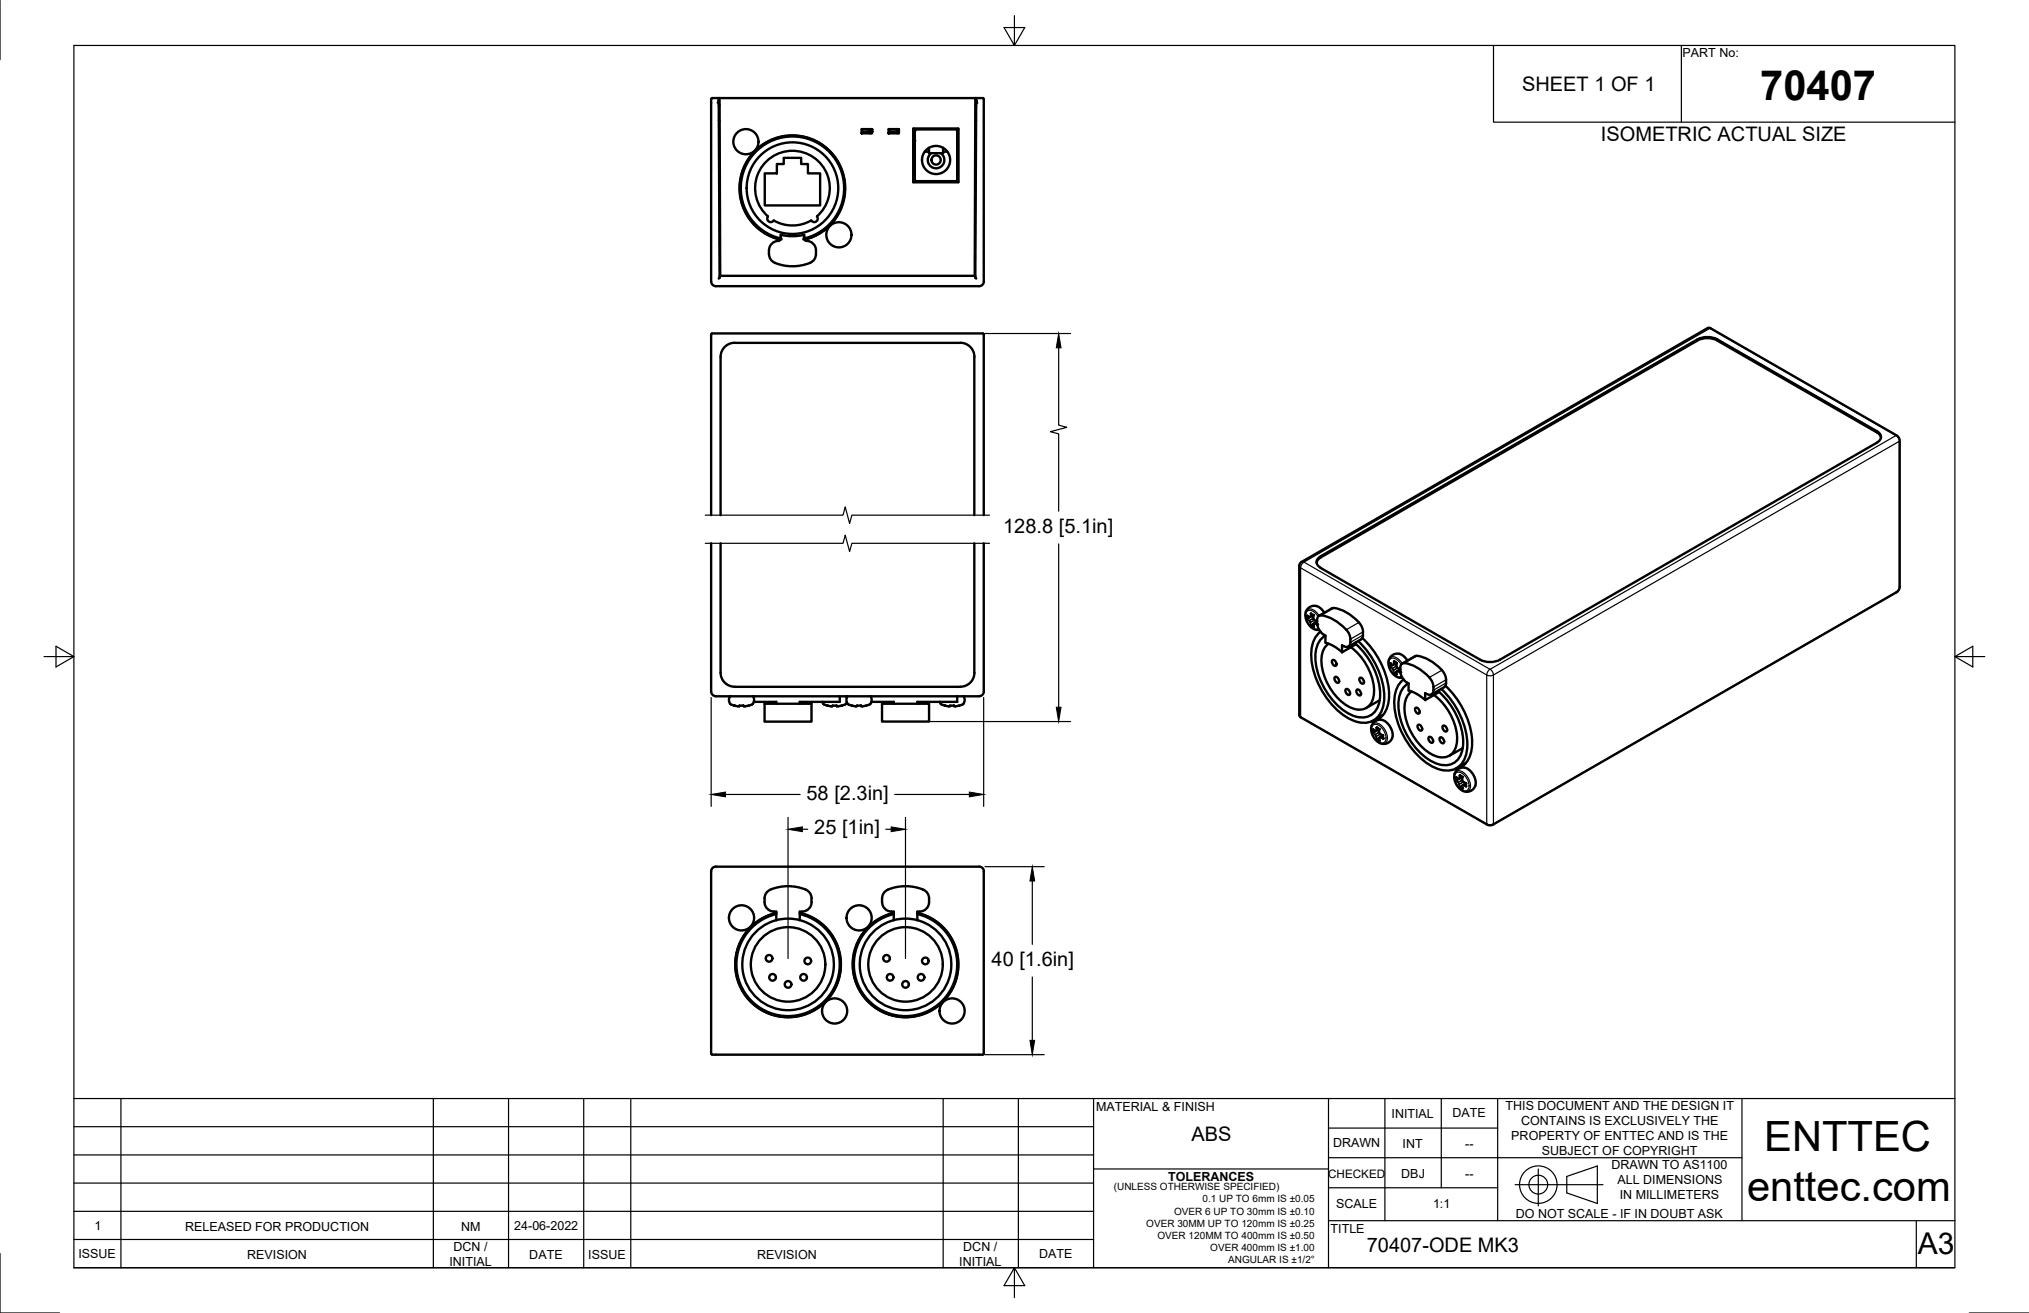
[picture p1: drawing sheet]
<svg xmlns="http://www.w3.org/2000/svg" width="432mm" height="279mm" viewBox="0 0 432 279" stroke-linecap="round" stroke-linejoin="round" font-family="sans-serif">
<!-- layer: Visible -->
<g fill="none" stroke="#000" stroke-width=".51">
<path d="M153 20.9l.1 38.2-.1 .2M153 21.3l-.3 .6M153 22.4h.1M153 25.7h.2M153.1 20.9h-1.5l-.3 .2v38.8a1.01 1.01 0 0 0 1 1h56.1M153.1 20.9h54.5l-.2 37.8M153.1 20.9l.2 37.8M162.8 36.9h2.5v-2h1.5v-1.3h3.7v1.3h1.4v2h2.6v6.8h-11.7zM183.4 27.5h2.2v.9h-2.2zM184.5 27.5h1.1M184.5 27.5h-1.1M184.8 27.5v.7h.3v-.7"/>
<path d="M184.9 28.1h-1.5M185.1 27.6h.3M185.1 28h.4M185.1 27.5v.1M185.2 27.5l.2 .1M185.2 27.5v.1M185.2 28v.4M185.5 27.6l-.1 .4h-.3M185.5 27.6v.4M185.5 27.6h.1M189.1 27.5h2.2v.9h-2.2zM189.1 27.5h2.2"/>
<path d="M189.1 28.2h.2M189.1 28.2v.2M189.3 27.5v.7M189.3 28.1h1.7M191 27.5v.7h.2v-.7M191.1 28.2v.2M191.2 28h.1M191.2 27.6h.1M194.4 27.4v11.3M194.4 38.8h9.6M194.4 27.4h9.5v11.3h-9.5zM194.4 27.5h9.5"/>
<path d="M194.4 33.5h.2M194.5 27.5v5.5l.2 .1M194.5 27.8h.1M194.6 27.6l-.1 2.4M194.6 28.7h.1M194.6 29.6h.1M194.6 33.5h.1M194.7 27.7v10.7M194.7 38.3l.2 .2M194.9 27.5l-.2 .2M196.8 32.3h.9M197.7 31.5v1.1"/>
<path d="M197.7 32.6h3M200.2 32.6a1.77 1.77 0 0 1 .3 2.6 1.77 1.77 0 0 1-2.6 0 1.77 1.77 0 0 1 .3-2.6M200.7 32.3h.9M200.7 31.5v.9M200.7 32.4v.2M203.5 27.5l.2 .2M203.7 27.7l-.1 10.8h-8.7M203.7 30.7h.2M203.9 27.4v11.3M204 27.4h-9.6M207.5 25.7h.2M207.6 20.9h1.6l.2 .2v38.8a.97 .97 0 0 1-1 1"/>
<path d="M207.6 22.4h.2M207.8 20.9v.4M208 21.9l-.2-.6-.2 37.8M153.1 58.7h54.5M153.2 59.1h.1M163.4 46a7.9 7.9 0 0 1-.5-11.5 7.9 7.9 0 0 1 11.5 0 7.9 7.9 0 0 1-.5 11.5M163.4 46a.74 .74 0 0 0 .2 1.1 .74 .74 0 0 0 1-.2 8 8 0 0 0 8.1 0 .75 .75 0 0 0 1 .2 .75 .75 0 0 0 .2-1.1M166.1 50.8v-.8a11.8 11.8 0 0 0 5.1 0v.8M166.1 50.3l.2 .6M166.1 50.7a11 11 0 0 1-6.5-16.9 11 11 0 0 1 18.1 0 11 11 0 0 1-6.6 16.9M166.2 50.8l-.3 .4a2.29 2.29 0 0 0-2.3 2.9 2.08 2.08 0 0 0 1.3 1.8M171.2 50.3l-.2 .6"/>
<path d="M171.2 50.8l.2 .4a2.27 2.27 0 0 1 2.3 2.9 2.25 2.25 0 0 1-2.1 2.1 10 10 0 0 1-6.7-.3M171.2 50.9a11.2 11.2 0 0 0 6.6-17.2 11.2 11.2 0 0 0-18.4 .1 11.2 11.2 0 0 0 6.7 17.2M171.2 51a11.3 11.3 0 0 0 6.7-17.3 11.3 11.3 0 0 0-18.6 0 11.3 11.3 0 0 0 6.8 17.3M207.6 59.1h.1M207.6 59.1l.2 .2M151.3 71.2v38.4M156.3 73l48.1-.1a2.99 2.99 0 0 1 3 3M156.3 72.9a2.99 2.99 0 0 0-2.9 3v33.7M207.3 75.9v33.7M209.4 71.2v38.4M209.4 71.2l-.3-.2h-57.5l-.2 .2M399.4 91.8l-33.9-19.6a4.7 4.7 0 0 0-4.3 0l-80.2 46.2"/>
<path d="M399.4 92l-33.9-19.5a4.7 4.7 0 0 0-4.3 0l-80.2 46.1M399.4 94.2l-80.2 46.2M399.4 91.8a1.29 1.29 0 0 1 .9 1.2 1.29 1.29 0 0 1-.9 1.2M399.4 92a1.57 1.57 0 0 1 .9 1.1M151.3 115.6v31.5a1.01 1.01 0 0 0 1 1l56.1 .1M153.4 115.6v27.6M207.3 115.6v27.6M209.4 115.6v31.5a1.01 1.01 0 0 1-1 1M277 119.6l-.4 .3-.1 .5v31.8l.1 .3 39.9 23 1 .1 86.3-49.7 .5-.9v-31.4l-.6-.9-39.8-22.9-.3-.1-86.6 49.9M281.1 118.4a1.29 1.29 0 0 0-.9 1.2 1.29 1.29 0 0 0 .9 1.2M281.1 118.6a1.57 1.57 0 0 0-.9 1.1M279 130.6h.1"/>
<path d="M279 130.6l.5 .3M279.5 132.8v.5M279.5 130.9h.1M279.5 130.9v.7l.2 .4M279.5 130.9l-.9 .5-.4-.4M279.7 131.9v.1M279.7 132l.6 .2M280.3 132.2l-.8 .6M280.3 132v.6M280.3 132.6l.4 1.4 .6 .8 .8 .5v1.4l1.5 .7 2 1.4M280.3 131.9a.82 .82 0 0 1 .9-1 8.9 8.9 0 0 1 6 4.3l.1 .4a1.97 1.97 0 0 1-.5 2.1l-.8-.2M280.3 132.7v.2"/>
<path d="M280.3 132.9h.1M280.9 134.5l.1-.1a6.9 6.9 0 0 0-1.8 6.8 17.2 17.2 0 0 0 7.9 11.7 5.1 5.1 0 0 0 5.9-.1 8 8 0 0 0 1.2-7.6 18.3 18.3 0 0 0-5.2-8.8M281 120.8l34 19.6M281.8 130.4l-1.2-1.2-1-.3-1.2 .5-.6 1.1 .1 1.2 .8 1.4 1 .8 1 .1M282.1 135.3a4.7 4.7 0 0 0-2.2 4.3 14.8 14.8 0 0 0 7.8 12.6 3.9 3.9 0 0 0 5.9-3.4 14.9 14.9 0 0 0-5-11.7M282.7 137a4.5 4.5 0 0 0-1.4 4.4 11.8 11.8 0 0 0 6.7 9.4 3.1 3.1 0 0 0 4.3-2.6 12 12 0 0 0-4.8-10.5M283.4 129.5l-2.7 1.5M283.4 129.5a4.9 4.9 0 0 1 3.8 1.2l2 1.7M288.6 136.7v.4M288.6 137.1l-3 1.7v-1.5l.4 .2M289.2 132.4l.5 .8 .4 1.3M289.9 135.8a17.5 17.5 0 0 1 5.7 12.9 4.7 4.7 0 0 1-3.7 4.8"/>
<path d="M290 134.5v.9l-.2 .5-2.8 1.7M153.4 143.1a2.99 2.99 0 0 0 2.9 3M155.4 148.1a1.22 1.22 0 0 0-.2 1.3 1.22 1.22 0 0 0 1.1 .7M156.3 150.2h.1M156.3 150.2l.7 .1M157 150.3h.1M158.2 150.2l-1.2 .1M158.2 150.2h.1M158.2 150.2l.4 .1M158.6 150.3h.1M159.3 150.1v.1M159.3 150.2l-.7 .1"/>
<path d="M160 149.9l-.7 .2M160.3 148.2l-.1-.1a1.28 1.28 0 0 1-.2 1.8M160.4 149.4h4.8v.4M162.7 149.8h10v3.8h-10zM175 149.4l.2 .3M175.2 149.7l.9 .4M176.1 150.2l.7 .1M176.1 150.2h.1M176.1 150.1v.1M176.9 150.3h.1M178 150.2l-1.2 .1M178 150.2h.1"/>
<path d="M178 150.2l.4 .1M178.4 150.3h.1M178.7 148.2v1.2h-8.5v.4M179.1 150.1l.1 .1M179.1 150.2l-.7 .1M180 148.1l.2 .4M180.1 149.7l-.9 .4M180.2 149.4l-.1 .3M180.4 148.1a1.19 1.19 0 0 0-.2 1.4 1.19 1.19 0 0 0 1.1 .6M181.3 150.2l.8 .1 .3-.1h.8M181.3 150.2h.1M182 150.3h.1"/>
<path d="M183.2 150.2h.1M183.6 150.3h.1M185.2 148.1a1.24 1.24 0 0 1 .2 1.4 1.24 1.24 0 0 1-1.2 .7l-.8 .1-.2-.1M185.4 149.4h4.8v.4M187.7 149.8h10v3.7h-10zM200 149.3a1.14 1.14 0 0 0 1.1 .8M201.1 150.2l.7 .1M201.1 150.2h.1M201.8 150.3h.1M203 150.2l-1.2 .1M203 150.2h.1M203 150.2l.4 .1"/>
<path d="M203.4 150.3h.1M203.7 148.2v1.2h-8.5v.4M204.1 150.1l.1 .1M204.1 150.2l-.7 .1M205.1 148.1a1.24 1.24 0 0 1-.9 2M207.4 143.1a2.99 2.99 0 0 1-3 3l-48.1 .1M283.5 140.5a.71 .71 0 0 1 .8 .4 .71 .71 0 0 1-.1 .8l-.6-.4zM284.1 144.1a.71 .71 0 0 1 .7 .4 .71 .71 0 0 1-.1 .8l-.6-.4zM286.4 146.7a.71 .71 0 0 1 .8 .3 .71 .71 0 0 1-.1 .9l-.6-.4zM288.7 146.8a.71 .71 0 0 1 .8 .3 .71 .71 0 0 1-.1 .9l-.6-.4zM289.3 144.3a.71 .71 0 0 1 .8 .3 .71 .71 0 0 1-.1 .9l-.6-.4zM292.2 153.9l.5-.4 .8-.3 .9 .1 .9 .6 .8 1.2 .3 .9v.8l-.6 1-.7 .4-.8 .1-.8-.2-.7-.6-.7-1-.3-.8v-.9z"/>
<path d="M292.2 155.3l.4 .3M292.6 155.6h.1M293 154.8h.1M293 154.9l.5 .3M293.5 155.9l.2 .3M293.5 157.1l.1 .5M293.5 155.8h.1M293.5 157v.1M293.5 155.1h.1M293.5 155.2v.6M293.5 155.2l-.8 .4M293.6 149l-2.8 1.6"/>
<path d="M293.7 156.2h.1M293.7 156.2l.6 .3M293.9 152.6l-.8 .3M294.3 156.5v.6M294.3 156.5l-.8 .5M294.3 156.5h.1M294.3 157.1h.1M294.3 152.1l-2 1.2M296.7 140.7v.1M296.7 140.8l.5 .3M296.7 140.8h.1M297.2 141v.1"/>
<path d="M297.2 141.1v.7l.1 .3M297.2 141.1h.1M297.2 141.1l-.9 .4-.4-.3M297.2 143.5h.1M297.4 142.1v.1M297.4 142.2l.6 .2-.8 .6v.5M298 142.5v.6M298 142.1a3.3 3.3 0 0 0 1.4 3.1M298 143.1h.1M298 142.1a.85 .85 0 0 1 .9-1 9.2 9.2 0 0 1 5.3 3.1M298.4 141.2l2.7-1.6a4.9 4.9 0 0 1 3.8 1.3l2 1.7M298.7 144.6l-.1 .1"/>
<path d="M298.7 144.6a6.8 6.8 0 0 0-1.8 6.8 17.2 17.2 0 0 0 7.9 11.7 5.1 5.1 0 0 0 5.9-.2 8 8 0 0 0 1.2-7.6 18.3 18.3 0 0 0-5.2-8.7M299.4 145.2l.4 .3v1.4l1.5 .6 2 1.5M299.5 140.6l-1.2-1.3-1-.2-.6 .1-.6 .4-.6 1 .2 1.5 .7 1.2 .8 .7 1.2 .2M299.7 145.4a4.7 4.7 0 0 0-2.1 4.4 14.8 14.8 0 0 0 7.8 12.5 3.9 3.9 0 0 0 5.9-3.3 14.9 14.9 0 0 0-5-11.8M300.4 147.1a4.5 4.5 0 0 0-1.5 4.5 11.8 11.8 0 0 0 6.8 9.3 3.1 3.1 0 0 0 4.3-2.6 12 12 0 0 0-4.8-10.4M301.2 150.7a.71 .71 0 0 1 .8 .3 .71 .71 0 0 1-.1 .9l-.6-.5zM301.7 154.3a.71 .71 0 0 1 .8 .3 .71 .71 0 0 1-.1 .9l-.6-.4zM304.1 156.9a.71 .71 0 0 1 .8 .3 .71 .71 0 0 1-.2 .9l-.6-.5zM304.2 144.2l.7 1.2 .2 1.5M305.1 146.9a.86 .86 0 0 1-.5 .9 .86 .86 0 0 1-1-.1l-.3-.2v1.5M306.3 146.9v.4M306.3 147.3l-3 1.7"/>
<path d="M306.4 157a.71 .71 0 0 1 .8 .3 .71 .71 0 0 1-.1 .9l-.6-.5zM306.9 142.6l.7 1.2 .1 1.5M307 154.5a.71 .71 0 0 1 .8 .3 .71 .71 0 0 1-.1 .9l-.6-.5zM307.3 146.2l-2.7 1.6M307.6 145.9a17.5 17.5 0 0 1 5.7 13 4.7 4.7 0 0 1-3.7 4.8M307.7 145.3l-.1 .6-.3 .3M311.3 159.2l-2.9 1.6M315 140.4a4.7 4.7 0 0 0 4.2 0M310 163.9l.7-.5h1l1 .4 .6 .7 .5 .8 .2 1v.9l-.6 .8-.9 .5-.8-.1-.8-.4-.6-.6-.7-1.1-.1-.7 .1-.9zM310.7 165l.5 .3M310.7 165h.1M311.2 165.3a.86 .86 0 0 0 .2 1.1"/>
<path d="M311.2 165.3h.1M311.2 165.4l-.9 .4-.4-.3M311.4 166.4l.6 .3M311.5 162.8l-.8 .3M311.9 162.4l-1.9 1.1M312 166.7l-.8 .5v.6M312 166.7v.6M312 167.3h.1M312 166.7h.1M312 162.3l-.1 .1M165.2 195.8v-1.8a2.23 2.23 0 0 1-2.5-2.8 2.25 2.25 0 0 1 2.1-2.2 9.6 9.6 0 0 1 7.1 .5 2.78 2.78 0 0 1-.2 4.2l-.4 .2-1.1 .1v1.8M165.2 194.3a11.2 11.2 0 0 0-6.7 17.2 11.2 11.2 0 0 0 18.5 0 11.2 11.2 0 0 0-6.8-17.2"/>
<path d="M165.2 195.8l1.4-.3h1.5l2.1 .3M165.2 194.5a11 11 0 0 0-6.6 16.9 11 11 0 0 0 18.2 0 11 11 0 0 0-6.6-16.9M170.2 195.8a9.7 9.7 0 0 1 5.5 15 9.7 9.7 0 0 1-16 0 9.7 9.7 0 0 1 5.5-15M170.2 194.3a11.3 11.3 0 0 1 6.8 17.3 11.3 11.3 0 0 1-18.6 0 11.3 11.3 0 0 1 6.8-17.3M190.2 195.8l1.4-.3h1.5l2.1 .3M190.2 194.5a11 11 0 0 0-6.6 16.9 11 11 0 0 0 18.2 0 11 11 0 0 0-6.6-16.9M190.2 194.3a11.2 11.2 0 0 0-6.7 17.2 11.2 11.2 0 0 0 18.5 0 11.2 11.2 0 0 0-6.8-17.2M190.2 194.3a11.3 11.3 0 0 0-6.8 17.3 11.3 11.3 0 0 0 18.6 0 11.3 11.3 0 0 0-6.8-17.3M195.2 195.8a9.7 9.7 0 0 1 5.5 15 9.7 9.7 0 0 1-16 0 9.7 9.7 0 0 1 5.5-15M195.7 194h-.5v1.8M195.7 194a2.17 2.17 0 0 0 2-2.8 2.25 2.25 0 0 0-2-2.2 9.6 9.6 0 0 0-7.1 .5 2.62 2.62 0 0 0 .6 4.4l1 .1v1.8M208.4 184.4a.97 .97 0 0 1 1 1v38.8l-.3 .2h-57.7l-.1-39a1.01 1.01 0 0 1 1-1h56.1"/>
<circle cx="158.7" cy="30.2" r="2.68"/>
<circle cx="199.2" cy="34" r=".98"/>
<circle cx="199.2" cy="34" r="3"/>
<circle cx="168.6" cy="40" r="9.7"/>
<circle cx="178.5" cy="50" r="2.68"/>
<circle cx="157.8" cy="195.3" r="2.68"/>
<circle cx="182.8" cy="195.3" r="2.68"/>
<circle cx="163.7" cy="203.9" r=".71"/>
<circle cx="164.4" cy="208" r=".71"/>
<circle cx="167.7" cy="205.2" r="7.9"/>
<circle cx="167.7" cy="209.5" r=".71"/>
<circle cx="171" cy="208" r=".71"/>
<circle cx="171.9" cy="204.5" r=".71"/>
<circle cx="177.6" cy="215.1" r="2.68"/>
<circle cx="188.7" cy="203.9" r=".71"/>
<circle cx="189.4" cy="208" r=".71"/>
<circle cx="192.7" cy="205.2" r="7.9"/>
<circle cx="192.7" cy="209.5" r=".71"/>
<circle cx="196" cy="208" r=".71"/>
<circle cx="196.9" cy="204.5" r=".71"/>
<circle cx="202.6" cy="215.1" r="2.68"/>
</g>
<g fill="#000">
<circle cx="185.4" cy="28" r=".25"/>
<circle cx="185.5" cy="28" r=".25"/>
<circle cx="185.5" cy="27.6" r=".25"/>
<circle cx="194.6" cy="27.8" r=".25"/>
<circle cx="194.6" cy="27.6" r=".25"/>
<circle cx="194.6" cy="30" r=".25"/>
<circle cx="280.3" cy="132.9" r=".25"/>
<circle cx="293" cy="154.9" r=".25"/>
<circle cx="294.3" cy="157.1" r=".25"/>
<circle cx="296.7" cy="140.8" r=".25"/>
<circle cx="298" cy="143.1" r=".25"/>
<circle cx="310.7" cy="165" r=".25"/>
</g>
<!-- layer: Visible Narrow -->
<g fill="none" stroke="#000" stroke-width=".25">
<path d="M361.2 72.2v.3M363.4 69.8h.6M365.5 72.2v.3M399.4 91.8v.2M403.6 92.6h-.1a1.56 1.56 0 0 1 .7 1.3M404.3 93.8l-.1 .1M277 119.6h.5M277.5 119.6l86.4-49.7 39.6 22.8-86.4 49.7M277.5 119.6l39.6 22.8M277.5 119.6a1.57 1.57 0 0 0-.7 1.2M281 118.4v.2M276.5 120.4l.3 .4"/>
<path d="M276.8 120.8l39.6 22.8v31.8M276.8 120.8v31.8l39.6 22.8M277.9 130.2a1.11 1.11 0 0 1 1.9-.2l.9 1M278.2 131h.1M278.2 131.6h.1M278.2 131v.7M278.2 131.6v.2M278.2 131l.4 .3M278.2 131.7h.1M278.3 131h.1M278.3 131.7l.3 .3M278.3 131.7l.3 .4"/>
<path d="M278.6 131.3v.1M278.6 131.3l.1 .1M278.6 132.1l.2 .4M278.6 132v.1M278.6 132l.1 .1M278.7 132.1h-.1M278.7 131.4h.1M278.7 132.1l.2 .3M278.8 132.4l.1 .5M278.8 131.2h.1M278.8 131.2l-.2 .1M278.9 131.2l.6-.3-.8 .5"/>
<path d="M278.9 131.2l-.2 .1M278.9 132.4v.1M278.9 132.4l-.1 .1M278.9 132.5h-.1M278.9 131.2h.1M278.9 130.6h.1M278.9 132.9l.1 .2M278.9 133l.1 .1M278.9 130.6l-.1 .6M279 133.1l.5 .3M279 130.6l.5 .3M279 130.6h-.1"/>
<path d="M279 130.6l-.1 .6M279 130.6h.1M279.3 131h.1M279.3 131l-1.1 .7M279.4 131l.1 .1M279.5 131.6l-.9 .5M279.5 131.6l-.8 .5M279.5 131.6h.1M279.5 132.9l.1 .4M279.5 131.6l.2 .3M279.5 130.9l-.6 .3M279.5 132.8h.1"/>
<path d="M279.5 131.2l-.2-.1-1 .6M279.5 130.9l.1 .1M279.6 133.3l-.1 .1M279.6 131l-.1 .6M279.6 131h.1M279.6 133.3h.1M279.7 131.9l.5 .3M279.7 132.7l.6-.5-.8 .6M279.7 132l-.8 .4M279.7 131.9h.1M279.7 132.7h.1M279.7 132.7l-.2 .2"/>
<path d="M279.7 132.7l-.2 .1M279.7 132.7l.6 .2-.6-.2M279.7 132l-.8 .5M280.1 132.1v.2l-1.1 .6-.1-.4M280.1 128.9l1.1 .7 .6 .8M280.1 132.4h.1M280.1 132.4l-1.1 .6 .6 .3M280.1 132.1l.1 .3M280.3 132.2h.1M280.3 132.3l-.6 .4M280.3 132.9v.1M280.5 131.2l-.3-.4a1.54 1.54 0 0 0-2-.8 2.67 2.67 0 0 0 1.1 3.6 1.14 1.14 0 0 0 1.3 .1"/>
<path d="M280.7 133.9l-.6 .1M283.9 129.4l-2.7 1.5M289.2 132.5l-2.7 1.5M290 134.5l-2.6 1.5M290 135.1l-2.6 1.6M297.8 139.1l.7 .3 1 1.2M301.6 139.6l-2.7 1.5M403.6 125.9l-85.8 49.5v-31.8M403.7 125.9l-.1 .1M404.2 125l-.1 .5-.4 .4M404.3 124.9h-.1v-31l-86.4 49.7M276.5 152.1l.4 .5"/>
<path d="M291.9 154.5a1.05 1.05 0 0 1 1.8-.3 3.4 3.4 0 0 1 1.4 3.6l-.6 .5h-.4M292.1 154.4a1.38 1.38 0 0 1 2.1 .6 2.65 2.65 0 0 1 .6 2.8 1.38 1.38 0 0 1-2.2-.6 2.65 2.65 0 0 1-.5-2.8zM292.2 155.9v.1M292.2 155.3h.1M292.2 155.9h.1M292.2 155.3v.6M292.2 155.2l.4 .4M292.2 155.2v.1M292.3 155.3v.6M292.3 156l.3 .3M292.3 156l.3 .4M292.6 156.4l.3 .3"/>
<path d="M292.6 155.6h.1M292.7 156.3h-.1M292.7 156.3h.1M292.7 156.3l.2 .4M292.7 155.6h.1M292.8 155.4l-.2 .2M292.8 155.4l.1 .1M292.9 155.5l-.2 .1M292.9 156.7h.1M292.9 156.7l.1 .5M292.9 155.5h.1M292.9 157.2l.1 .1"/>
<path d="M293 154.9l-.2 .5M293 157.3l.6 .2M293 154.9l-.1 .6M293 157.2h.1M293 157.3l.6 .3M293 154.8l.5 .3M293 154.8h-.1M293 154.9h.1M293 154.8v.1M293.3 155.3l-1.1 .6M293.3 155.3h.1M293.4 155.3l.1 .1"/>
<path d="M293.5 155.8l-.8 .5M293.5 155.8h.1M293.5 155.8l.2 .4M293.5 157h.1M293.5 157l.1 .6M293.5 155.4l-.2-.1-1 .7M293.5 155.2l-.6 .3M293.5 155.1l.1 .1M293.5 155.2l-.8 .4M293.5 157.6h.1M293.6 155.2h.1M293.6 157.6h.1"/>
<path d="M293.6 157.5h.1M293.6 155.2l-.1 .6M293.7 157l.6 .2M293.7 156.2l.6 .2M293.7 156.2l-.8 .5M293.7 156.2h.1M293.7 156.9h.1M293.7 156.9v.1M293.7 156.9l-.2 .1M293.7 156.9l.6 .2M293.7 156.3l-.8 .4 .1 .5M294 156.4v.2l-1 .6"/>
<path d="M294.1 153.2a3.5 3.5 0 0 1 2.2 3.8M294.1 156.6l-1.1 .6M294.1 156.4l.1 .2M294.1 156.6h.1M294.3 156.4v.1l-.8 .6 .2-.1M294.3 156.4h.1M294.3 157.1v.1M294.3 157.1l-.1 .1M294.4 156.5v.7M295.6 140.4a1.11 1.11 0 0 1 1.9-.2l.9 1M295.8 141.2v.6M295.9 141.8v.1"/>
<path d="M295.9 141.2h.1M295.9 141.8h.1M295.9 141.2h-.1M295.9 141.2v.6M295.9 141.2l.4 .3M295.9 142l.4 .3M295.9 141.8l.4 .4M296.3 141.5h.1M296.3 142.3l.2 .3M296.3 142.2v.1M296.3 142.2l.1 .1M296.3 142.3h.1"/>
<path d="M296.4 142.2l.2 .4M296.5 142.6a.83 .83 0 0 0 .7 .9M296.5 141.4h.1M296.5 141.4l-.2 .1M296.6 141.4l-.2 .1M296.6 142.6h.1M296.6 142.6h-.1M296.6 142.6l.1 .5M296.6 140.8l.7 .4M296.7 143.1v.1M296.7 140.8l-.2 .6M296.7 143.1h-.1"/>
<path d="M296.7 140.8l-.1 .6M296.7 140.8h.1M296.7 143.2l.5 .3M296.7 143.2v.1M297 141.2l-1.1 .6M297 141.2h.1M297.1 141.2l.1 .1M297.2 141.8l-.9 .5M297.2 141.8h.1M297.2 143v.5M297.2 142.9h.1M297.2 142.9v.1"/>
<path d="M297.2 141.4l-.2-.1-1.1 .7M297.2 141.1l-.7 .3M297.2 141.1l-.9 .4M297.2 143.5v.1M297.2 143.5h.1M297.2 141.2v.6M297.2 141.1l.1 .1M297.3 143.5h-.1M297.4 142.1l-.9 .5M297.4 142.1h.1M297.4 142.9l-.2 .1M297.4 142.1l-.2-.4-.9 .5"/>
<path d="M297.4 142.9l.5 .2M297.4 142.1l.6 .3M297.4 142.8v.1M297.4 142.8l-.2 .2M297.4 142.8l.6 .3M297.4 142.2l-.9 .4M297.7 142.3v.2l-1 .6M297.8 142.6h.1M297.8 142.6l-1.1 .6M297.8 142.3v.2M298 143.1h-.1M298 143l-.1 .1"/>
<path d="M298 142.5l-.6 .4M298 142.4l-.8 .6M298 143h.1M298.2 141.4l-.3-.4a1.54 1.54 0 0 0-2-.8 2.67 2.67 0 0 0 1 3.6 1.13 1.13 0 0 0 1.4 .1M298.4 144.1l-.6 .1M306.9 142.6l-2.7 1.6M307.7 144.7l-2.6 1.5M307.7 145.3l-2.6 1.6M317.1 142.4a1.57 1.57 0 0 0-.7 1.2 1.56 1.56 0 0 0 1.4 0M317.1 142.4a1.57 1.57 0 0 1 .7 1.2M309.6 164.7a1.05 1.05 0 0 1 1.8-.3 3.4 3.4 0 0 1 1.4 3.6l-.6 .4h-.4M309.7 164.6a1.38 1.38 0 0 1 2.2 .6 2.65 2.65 0 0 1 .5 2.8 1.38 1.38 0 0 1-2.1-.6 2.65 2.65 0 0 1-.6-2.8z"/>
<path d="M309.8 165.5h.1M309.9 165.5v.6M309.9 165.4l.4 .3M309.9 166.2l.4 .3M309.9 165.4h.1M309.9 165.4v.1M309.9 166.1v.1M309.9 166.1h.1M309.9 165.5h.1M310 166.2h-.1M310.3 166.5l.2 .4M310.3 165.7v.1"/>
<path d="M310.3 165.7l.1 .1M310.3 166.5h.1M310.4 166.5h-.1M310.4 165.8h.1M310.4 166.5l.2 .3M310.5 166.9l.1 .5M310.5 165.6h.1M310.5 165.6l-.2 .1M310.5 165.6l.1 .1M310.5 165.7l.7-.3-.9 .4M310.5 166.9l.9-.5-.8 .5M310.6 166.9h.1"/>
<path d="M310.6 166.9h-.1M310.6 165.6v.1M310.6 166.9l.1 .5M310.6 165.6l-.2 .2M310.6 165l-.1 .6M310.6 165.1h.1M310.7 165.1l-.1 .5M310.7 167.4h.1M310.7 165.1l.6 .3M310.7 167.4v.1M310.7 167.5l.5 .3M310.7 167.4l.5 .3"/>
<path d="M311 165.5h.1M311 165.5l-1.1 .6M311.1 165.4l.1 .2M311.1 165.5h-.1M311.1 166l-.8 .5M311.2 167.3h.1M311.2 166h.1M311.2 166l-.9 .5M311.2 166l.2 .4M311.2 167.3l.1 .5M311.2 167.2h.1M311.2 167.2v.1"/>
<path d="M311.2 165.6l-.2-.1-1.1 .7M311.2 167.7h.1M311.2 165.4h.1M311.2 167.7l.1 .1M311.2 167.7v.1M311.3 165.4l-.1 .6M311.3 167.8h-.1M311.4 167.2l-.2 .1M311.4 166.4l.5 .2M311.4 166.4h.1M311.4 167.1h.1M311.4 167.1l.5 .3"/>
<path d="M311.4 167.1l-.2 .1M311.4 167.1l.6 .2M311.4 167.1l.6-.4-.8 .5M311.8 166.8h.1M311.7 166.6v.2l-1.1 .6M311.8 163.4a3.5 3.5 0 0 1 2.2 3.8M311.8 166.8l-1.1 .6M311.8 166.6v.2M311.9 166.6h.1M312 166.6v.1M312 167.3l-.1 .1M312 167.3h.1"/>
<path d="M312 166.7l-.1 .7M316.4 175.4h.1M316.4 175.4a1.53 1.53 0 0 0 1.4 0"/>
</g>
<g fill="#000" stroke="#000" stroke-width=".21">
<circle cx="278.2" cy="131" r=".11"/>
<circle cx="279.3" cy="131" r=".11"/>
<circle cx="279.5" cy="133.3" r=".11"/>
<circle cx="280.1" cy="132.4" r=".11"/>
<circle cx="292.2" cy="155.3" r=".11"/>
<circle cx="294.1" cy="156.6" r=".11"/>
<circle cx="297" cy="141.2" r=".11"/>
<circle cx="297.2" cy="143.5" r=".11"/>
<circle cx="297.8" cy="142.6" r=".11"/>
<circle cx="309.9" cy="165.5" r=".11"/>
<circle cx="311.8" cy="166.8" r=".11"/>
</g>
<!-- layer: Visible -->
<g fill="#000" stroke="#000" stroke-width=".21">
<circle cx="279.5" cy="133.3" r=".24"/>
<circle cx="292.2" cy="155.3" r=".24"/>
<circle cx="293.6" cy="157.6" r=".24"/>
<circle cx="295.9" cy="141.2" r=".24"/>
<circle cx="309.9" cy="165.5" r=".24"/>
<circle cx="311.2" cy="167.8" r=".24"/>
</g>
<!-- layer: Border -->
<path d="M0 0v12.7M15.7 9.7h400.3v260.1h-400.3zM215.9 3.3v6.4l-2.2-3.8h4.4l-2.2 3.8M9.4 139.7h6.3l-3.8-2.2v4.4l3.8-2.2M416 139.7l3.8 2.2v-4.4l-3.8 2.2h6.4M0 266.7v12.7h12.7M215.9 269.8l2.2 3.8h-4.4l2.2-3.8v6.3M419.1 279.4h12.7" fill="none" stroke="#000" stroke-width=".25"/>
<!-- layer: A3 ASME - Drawing Template (V1) v1_0 -->
<g fill="none" stroke="#000" stroke-width=".25">
<path d="M317.8 9.7v16.3h98.2M357.8 9.7v16.3M15.7 239.8h217M15.7 233.8h400.3M25.7 233.8v36M92.2 233.8v36M108.2 233.8v36M124.2 233.8v36M134.2 233.8v36M200.7 233.8v36M216.7 233.8v36M232.7 233.8v36"/>
<path d="M282.7 233.8v36M294.7 233.8v26M306.7 233.8v19M318.7 233.8v26M370.7 233.8v26M15.7 257.8h217M15.7 245.8h217M15.7 251.8h217M232.7 248.8h50M282.7 252.8h36M282.7 240.1h36M282.7 246.4h88"/>
<path d="M282.7 259.8h133.3M322.4 252.1h18.7M327.4 248.8v7.8M333.4 250.3l6.5-2.2v8l-6.5-2.2zM15.7 263.8h217M15.7 269.8h400.3"/>
<circle cx="327.4" cy="252.1" r="4"/>
<circle cx="327.4" cy="252.1" r="2"/>
</g>
<!-- layer: Titleblock -->
<path d="M407.8 259.8v10" fill="none" stroke="#000" stroke-width=".25"/>
<!-- layer: Dimensions -->
<g fill="none" stroke="#000" stroke-width=".25">
<path d="M209.6 71h18.2M225.3 74v16.5l1.7 .4-3.5 1 1.8 .4v16.5M225.3 115.7v34.8M151.3 148.4v23.2M197.7 153.5h30.1M209.3 148.4v23.2M154.4 169.1h15.9M167.7 173.9v30.1M170.8 176.5h1.1M188.5 176.5h1.2M190.4 169.1h15.9M192.7 173.9v30.1"/>
<path d="M209.6 184.4h12.6M219.7 187.5v13.5M219.7 207.9v13.5M209.6 224.4h12.6"/>
</g>
<path d="M225.3 71l.5 3h-1zM224.8 150.5h1l-.5 3zM151.3 169.1l3.1-.5v1zM167.7 176.5l3.1-.5v1zM189.7 176l3 .5-3 .5zM206.3 168.6l3 .5-3 .5zM219.7 184.4l.5 3.1h-1zM219.2 221.4h1l-.5 3z" fill="#000" stroke="#000" stroke-width=".21"/>
<!-- layer: Annotations -->
<path d="M150.1 115.6h29.3l.5-1.7 .9 3.5 .5-1.8h29.3M150.1 109.6h29.3l.5-1.7 .9 3.5 .5-1.8h29.3" fill="none" stroke="#000" stroke-width=".25"/>
<g font-size="8.9">
<text x="374.6" y="21.3">70407</text>
<text x="375.5" y="244.9">ENTTEC</text>
<text x="371.8" y="255.5">enttec.com</text>
</g>
<text font-size="6.4" x="408.2" y="266.9">A3</text>
<g font-size="4.3">
<text x="323.9" y="19.4">SHEET 1 OF 1</text>
<text x="340.7" y="30.1">ISOMETRIC ACTUAL SIZE</text>
<text x="213.5" y="113.3">128.8 [5.1in]</text>
<text x="171.6" y="170.2">58 [2.3in]</text>
<text x="173.3" y="177.6">25 [1in]</text>
<text x="211" y="205.5">40 [1.6in]</text>
<text x="253.6" y="242.9">ABS</text>
<text x="290.9" y="266.4">70407-ODE MK3</text>
</g>
<g font-size="2.7">
<text x="358.1" y="12.1">PART No:</text>
<text x="233.3" y="236.4">MATERIAL &amp; FINISH</text>
<text x="296.1" y="237.8">INITIAL</text>
<text x="309.1" y="237.7">DATE</text>
<text x="320.4" y="236.2">THIS DOCUMENT AND THE DESIGN IT</text>
<text x="323.7" y="239.4">CONTAINS IS EXCLUSIVELY THE</text>
<text x="283.7" y="244.2">DRAWN</text>
<text x="298.5" y="244.3">INT</text>
<text x="311.8" y="244.3">--</text>
<text x="321.6" y="242.6">PROPERTY OF ENTTEC AND IS THE</text>
<text x="328.1" y="245.8">SUBJECT OF COPYRIGHT</text>
<text x="248.6" y="251.3">TOLERANCES</text>
<text x="298.2" y="250.7">DBJ</text>
<text x="311.8" y="250.6">--</text>
<text x="342.9" y="248.7">DRAWN TO AS1100</text>
<text x="344.2" y="251.9">ALL DIMENSIONS</text>
<text x="284.4" y="257">SCALE</text>
<text x="305" y="257">1:1</text>
<text x="344.7" y="255.1">IN MILLIMETERS</text>
<text x="20.1" y="261.8">1</text>
<text x="39.4" y="261.9">RELEASED FOR PRODUCTION</text>
<text x="98.2" y="261.9">NM</text>
<text x="109.5" y="261.8">24-06-2022</text>
<text x="283.2" y="262.3">TITLE</text>
<text x="322.6" y="259.1">DO NOT SCALE - IF IN DOUBT ASK</text>
<text x="16.7" y="267.8">ISSUE</text>
<text x="52.6" y="267.8">REVISION</text>
<text x="95.7" y="269.3">INITIAL</text>
<text x="96.5" y="266.2">DCN /</text>
<text x="112.6" y="267.8">DATE</text>
<text x="125.2" y="267.9">ISSUE</text>
<text x="161.1" y="267.8">REVISION</text>
<text x="204.1" y="269.3">INITIAL</text>
<text x="205" y="266.1">DCN /</text>
<text x="221.1" y="267.8">DATE</text>
</g>
<text font-size="2.5" x="282.7" y="250.6">CHECKED</text>
<g font-size="2.1">
<text x="237" y="253.3">(UNLESS OTHERWISE SPECIFIED)</text>
<text x="255.9" y="255.9">0.1 UP TO 6mm IS ±0.05</text>
<text x="243.9" y="261">OVER 30MM UP TO 120mm IS ±0.25</text>
<text x="246.3" y="263.6">OVER 120MM TO 400mm IS ±0.50</text>
<text x="249.9" y="258.4">OVER 6 UP TO 30mm IS ±0.10</text>
<text x="257.6" y="266.1">OVER 400mm IS ±1.00</text>
<text x="261.4" y="268.7">ANGULAR IS ±1/2°</text>
</g>
</svg>
